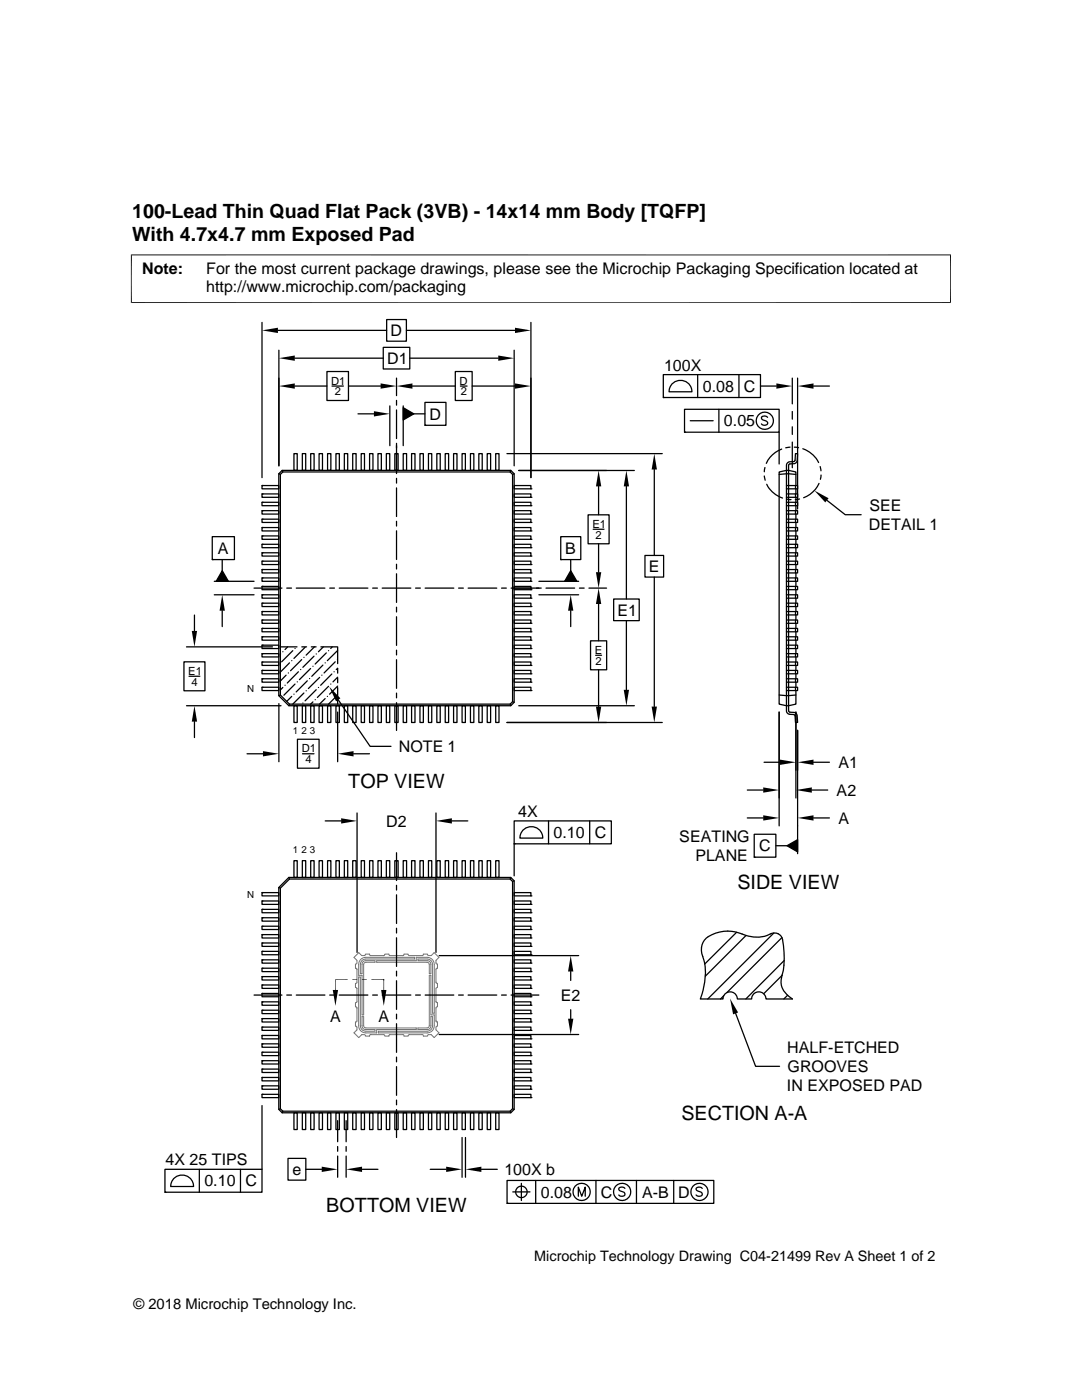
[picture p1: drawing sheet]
<svg xmlns="http://www.w3.org/2000/svg" width="216mm" height="279mm" viewBox="0 0 216 279" stroke-linecap="round" stroke-linejoin="round" font-family="sans-serif">
<g fill="none" stroke="#000" stroke-width=".25">
<path d="M52.3 64.3v31M55.5 65.9h21.7M55.6 69.9v23.1M58.8 77h6.4M58.8 71.5h17.7M65.2 74.1h4.3v5.8h-4.3zM66.3 77h2.2M69.5 77h6.4M76.5 69.3h5.3v4.3h-5.3zM77.2 63.8h3.9v4.3h-3.9zM79.1 75.5v3.5M79.1 79.9v1"/>
<path d="M81.1 65.9h21.7M81.8 71.5h17.6M82.3 77h8.5M90.8 74.1h3.4v5.8h-3.4zM91.9 77h1.3M94.2 77h8.6M102.6 69.9v23.1M105.9 64.3v31M132.4 74.8h19.3v4.5h-19.3zM132.4 79.3h.1M134.3 76.5a2.29 2.29 0 0 1 2.4-.4 2.29 2.29 0 0 1 1.4 2.1h-4.6l.3-1.2zM139.2 74.8v4.5"/>
<path d="M147.4 74.8v4.5M151.7 77h3.2M158.1 75.5v5.1M159.2 75.5v26.1M162.3 77h3.2M52.3 96.9h3.3v.7h-3.3zM52.3 96.9h.1M52.3 98.6h3.3v.7h-3.3zM52.3 98.6h.1M55.6 94.6l.3 .1M56.3 93.9l.1 .3M56.3 93.9h45.6l.7 .7v45.6l-.7 .6h-44.3l-2-2v-44.2z"/>
<path d="M56.4 94.2h45.4l.5 .5v45.3l-.5 .5h-44l-1.9-1.8v-44zM58.7 90.5h.6v3.4h-.6zM60.3 90.5h.7v3.4h-.7zM62 90.5h.7v3.4h-.7zM63.7 90.5h.6v3.4h-.6zM65.4 90.5h.6v3.4h-.6zM67 90.5h.7v3.4h-.7zM68.7 90.5h.7v3.4h-.7zM70.4 90.5h.7v3.4h-.7zM71.4 82.6h3.2M72.1 90.5h.6v3.4h-.6zM73.7 90.5h.7v3.4h-.7z"/>
<path d="M75.4 90.5h.7v3.4h-.7zM77.1 90.5h.7v3.4h-.7zM77.8 81v7.9M78.8 90.5h.6v3.4h-.6zM79.1 95.5v.9M79.1 97.4v5.7M79.1 81.8v5.7M79.1 88.5v6M80.5 81.4l2.1 1.2-2.1 1.2zM80.5 81v7.9M80.5 90.5h.6v3.4h-.6zM82.1 90.5h.7v3.4h-.7z"/>
<path d="M82.6 82.6h2.2M83.8 90.5h.7v3.4h-.7zM84.8 80.3h4.2v4.6h-4.2zM84.8 84.9h.1M85.5 90.5h.6v3.4h-.6zM87.2 90.5h.6v3.4h-.6zM88.8 90.5h.7v3.4h-.7zM90.5 90.5h.7v3.4h-.7zM92.2 90.5h.7v3.4h-.7zM93.9 90.5h.7v3.4h-.7zM95.5 90.5h.7v3.4h-.7zM97.2 90.5h.7v3.4h-.7z"/>
<path d="M98.9 90.5h.7v3.4h-.7zM101.2 90.5h30.9M101.9 93.9l-.1 .3M102.6 94.6l-.3 .1M102.6 98.6h3.3v.7h-3.3zM102.6 96.9h3.3v.7h-3.3zM103.5 93.9h23.1M105.9 99.3h.1M105.9 97.6h.1M119.4 97.1v5.6M125 97.1v22.4M130.6 93.7v17.1"/>
<path d="M136.6 81.7h18.9v4.6h-18.9zM136.6 86.3h.1M137.7 84h4.6M143.4 81.7v4.6M152.5 95l.2 .8M152.6 93.3l-.1 .8M153 96.6a5.5 5.5 0 0 0 3.1 2.8M153.2 83.3a.72 .72 0 0 0-1.3 .1l.2 .3a1.24 1.24 0 0 1 1.1 .8 .75 .75 0 0 1-1.3 .1M155.5 94.7l1.4-.1 1.9 .1M155.5 86.3v6.3M156 89.6a5.5 5.5 0 0 0-3.1 2.9M156.9 98.6h2.3v.7h-2.3"/>
<path d="M156.9 96.9h2.3v.7h-2.3M157 99.6l.8 .1M157.6 89.2l-.8 .2M158.1 82.1v1.6M158.1 85.2v1.5M158.1 88.2v5.1M158.5 89.2l.8 .1M158.7 96.9v.7M158.7 98.6v.7M158.7 90.5l.5 .1-.1 1.3a.71 .71 0 0 1-.7 .6l-.8 .1-.2 .3v49l.2 .2 .8 .1a.72 .72 0 0 1 .7 .6l.1 1.4h-.5l-.1-1.5-.2-.1-1-.1-.3-.2-.2-.4v-49l.2-.4 .3-.3 1-.1 .2-.1zM158.8 97.6v1M158.8 99.3v.9"/>
<path d="M158.8 96.9v-2.7l-1.4-.3-1.9 .3v46.3l1.4 .3 1.9-.3v-2.7M159.5 99.6l-.8 .1M160.2 89.6a5.6 5.6 0 0 1 3.1 2.7M163.4 96.5a5.6 5.6 0 0 1-3 2.8M163.7 93.1l.1 .9M163.8 94.8l-.1 .9M165 99.8l3.7 2.9h3.1M42.4 107.1h4.4v4.6h-4.4zM42.4 111.7h.1M42.8 118.7h7.9M42.8 116h7.9M44.3 111.7v2.2"/>
<path d="M44.3 113.9l1.3 2.1h-2.5zM50.7 117.4h5.6M52.3 100.2h3.3v.7h-3.3zM52.3 100.2h.1M52.3 101.9h3.3v.7h-3.3zM52.3 101.9h.1M52.3 103.6h3.3v.7h-3.3zM52.3 103.6h.1M52.3 105.3h3.3v.7h-3.3zM52.3 105.3h.1M52.3 107h3.3v.6h-3.3zM52.3 107h.1"/>
<path d="M52.3 108.6h3.3v.7h-3.3zM52.3 108.6h.1M52.3 110.3h3.3v.7h-3.3zM52.3 110.3h.1M52.3 112h3.3v.7h-3.3zM52.3 112h.1M52.3 113.7h3.3v.6h-3.3zM52.3 113.7h.1M52.3 115.3h3.3v.7h-3.3zM52.3 115.3h.1M52.3 117h3.3v.7h-3.3zM52.3 117h.1"/>
<path d="M52.3 118.7h3.3v.7h-3.3zM52.3 118.7h.1M57.2 117.4h1M59.1 117.4h5.7M65.8 117.4h.9M67.7 117.4h5.7M74.4 117.4h.9M76.3 117.4h5.7M79.1 104v1M79.1 105.9v5.8M79.1 112.6v1M79.1 114.5v5.7"/>
<path d="M82.9 117.4h1M84.8 117.4h5.8M91.5 117.4h1M93.4 117.4h5.7M100.1 117.4h.9M102.6 118.7h3.3v.7h-3.3zM102.6 117h3.3v.7h-3.3zM102.6 115.3h3.3v.7h-3.3zM102.6 113.7h3.3v.6h-3.3zM102.6 112h3.3v.7h-3.3zM102.6 110.3h3.3v.7h-3.3zM102.6 108.6h3.3v.7h-3.3z"/>
<path d="M102.6 107h3.3v.6h-3.3zM102.6 105.3h3.3v.7h-3.3zM102.6 103.6h3.3v.7h-3.3zM102.6 101.9h3.3v.7h-3.3zM102.6 100.2h3.3v.7h-3.3zM105.9 119.4h.1M105.9 117.7h.1M105.9 116h.1M105.9 114.3h.1M105.9 112.7h.1M105.9 111h.1M105.9 109.3h.1"/>
<path d="M105.9 107.6h.1M105.9 106h.1M105.9 104.3h.1M105.9 102.6h.1M105.9 100.9h.1M107.5 118.7h8M107.5 116h8M108 117.4h-6M108.9 117.4h5.8M111.9 107.1h4v4.6h-4zM111.9 111.7h.1M113.9 113.9l1.2 2.1h-2.4z"/>
<path d="M113.9 111.7v2.2M115.6 117.4h1M117.3 102.7h4.2v5.8h-4.2zM117.5 117.4h3.5M118.4 105.6h2.1M119.4 108.5v5.7M122.4 119.5h5.2v4.4h-5.2zM128.7 110.8h3.7v4.4h-3.7zM130.6 115.2v25.8M156.9 118.7h2.3v.7h-2.3M156.9 117h2.3v.7h-2.3M156.9 115.3h2.3v.7h-2.3"/>
<path d="M156.9 113.7h2.3v.6h-2.3M156.9 112h2.3v.7h-2.3M156.9 110.3h2.3v.7h-2.3M156.9 108.6h2.3v.7h-2.3M156.9 107h2.3v.6h-2.3M156.9 105.3h2.3v.7h-2.3M156.9 103.6h2.3v.7h-2.3M156.9 101.9h2.3v.7h-2.3M156.9 100.2h2.3v.7h-2.3M158.7 100.2v.7M158.7 101.9v.7M158.7 103.6v.7"/>
<path d="M158.7 105.3v.7M158.7 107v.6M158.7 108.6v.7M158.7 110.3v.7M158.7 112v.7M158.7 113.7v.6M158.7 115.3v.7M158.7 117v.7M158.7 118.7v.7M158.8 100.9v1M158.8 102.6v1M158.8 104.3v1"/>
<path d="M158.8 106v1M158.8 107.6v1M158.8 109.3v1M158.8 111v1M158.8 112.7v1M158.8 114.3v1M158.8 116v1M158.8 117.7v1M158.8 119.4v1M36.7 132.1h4.2v5.8h-4.2zM37.2 129.1h17.2M37.7 135h2.2"/>
<path d="M38.8 122.7v3.2M44.3 121.9v3.2M52.3 120.4h3.3v.7h-3.3zM52.3 120.4h.1M52.3 122h3.3v.7h-3.3zM52.3 122h.1M52.3 123.7h3.3v.7h-3.3zM52.3 123.7h.1M52.3 125.4h3.3v.7h-3.3zM52.3 125.4h.1M52.3 127.1h3.3v.7h-3.3zM52.3 127.1h.1"/>
<path d="M52.3 128.8h3.3v.6h-3.3zM52.3 128.8h.1M52.3 130.5h3.3v.6h-3.3zM52.3 130.5h.1M52.3 132.1h3.3v.7h-3.3zM52.3 132.1h.1M52.3 133.8h3.3v.7h-3.3zM52.3 133.8h.1M52.3 135.5h3.3v.6h-3.3zM52.3 135.5h.1M52.3 137.2h3.3v.6h-3.3zM52.3 137.2h.1"/>
<path d="M55.9 129.1h3.4M55.9 138.7l-.3 .1M56 130.5l-.1 .1M56.4 137.2l-.5 .5M56.4 130.1h.1M56.9 136.8h.1M57.1 134.7l-1.2 1.2M57.4 129.1l-.5 .5M57.5 134.3h.1M57.8 132.3l-1.9 1.8M58.2 139l-1 1M58.2 131.8h.1"/>
<path d="M58.4 129.9l-2.2 2.2M58.7 138.5h.1M58.9 136.5l-2.3 2.2M58.9 129.4h.1M59.3 136.1h.1M59.5 134.1l-2.2 2.2M60 133.6h.1M60.2 131.6l-2.2 2.3M60.2 129.1h1M60.6 138.3l-2.2 2.2M60.6 131.2h.1M60.9 129.2l-2.2 2.2"/>
<path d="M61.1 137.9h.1M61.3 135.9l-2.2 2.2M61.8 135.4h.1M62 133.4l-2.2 2.2M62.1 129.1h1M62.4 133h.1M62.7 131l-2.3 2.2M62.7 129.1l-1.6 1.6M62.9 139.6h.1M63.1 137.6l-2.2 2.3M63.1 130.5h.1M63.5 137.2h.1"/>
<path d="M63.8 135.2l-2.3 2.2M64 129.1h3.4v3.3M64.2 134.7h.1M64.4 132.7l-2.2 2.3M64.5 129.1l-1 1M64.9 139.4l-1.1 1.1M64.9 132.3h.1M65.1 130.3l-2.2 2.2M65.3 139h.1M65.6 137l-2.3 2.2M65.6 129.9h.1M66 136.5h.1"/>
<path d="M66.2 134.5l-2.2 2.3M66.3 129.1l-.3 .3M66.7 134.1h.1M66.9 132.1l-2.2 2.2M67.1 133.6l.3-.2v.9M67.3 138.7l-1.7 1.8M67.3 131.6h.1M67.4 135.3v.9M67.4 137.2v3.3M67.4 135.1l-1 1M67.4 136.9l-1.6 1.6M67.4 129.8l-2.1 2"/>
<path d="M67.5 139.7l6.4 9.2h4.1M79.1 121.2v.9M79.1 123.1v5.7M79.1 129.8v.9M79.1 131.7v5.7M79.1 138.3v1M102.6 137.2h3.3v.6h-3.3zM102.6 135.5h3.3v.6h-3.3zM102.6 133.8h3.3v.7h-3.3zM102.6 132.1h3.3v.7h-3.3zM102.6 130.5h3.3v.6h-3.3zM102.6 128.8h3.3v.6h-3.3z"/>
<path d="M102.6 127.1h3.3v.7h-3.3zM102.6 125.4h3.3v.7h-3.3zM102.6 123.7h3.3v.7h-3.3zM102.6 122h3.3v.7h-3.3zM102.6 120.4h3.3v.7h-3.3zM105.9 137.8h.1M105.9 136.1h.1M105.9 134.5h.1M105.9 132.8h.1M105.9 131.1h.1M105.9 129.4h.1M105.9 127.8h.1"/>
<path d="M105.9 126.1h.1M105.9 124.4h.1M105.9 122.7h.1M105.9 121.1h.1M113.9 121.9v3.2M117.8 127.9h3.3v5.8h-3.3zM118.9 130.8h1.1M119.4 120.5v7.4M119.4 133.7v7.3M125 123.9v13.8M155.5 138.7l1.4 .1 1.9-.1M156.9 137.2h2.3v.6h-2.3"/>
<path d="M156.9 135.5h2.3v.6h-2.3M156.9 133.8h2.3v.7h-2.3M156.9 132.1h2.3v.7h-2.3M156.9 130.5h2.3v.6h-2.3M156.9 128.8h2.3v.6h-2.3M156.9 127.1h2.3v.7h-2.3M156.9 125.4h2.3v.7h-2.3M156.9 123.7h2.3v.7h-2.3M156.9 122h2.3v.7h-2.3M156.9 120.4h2.3v.7h-2.3M158.7 120.4v.7M158.7 122v.7"/>
<path d="M158.7 123.7v.7M158.7 125.4v.7M158.7 127.1v.7M158.7 128.8v.6M158.7 130.5v.6M158.7 132.1v.7M158.7 133.8v.7M158.7 135.5v.6M158.7 137.2v.6M158.8 121.1v.9M158.8 122.7v1M158.8 124.4v1"/>
<path d="M158.8 126.1v1M158.8 127.8v1M158.8 129.4v1.1M158.8 131.1v1M158.8 132.8v1M158.8 134.5v1M158.8 136.1v1.1M37.2 140.8h18.9M38.8 144v3.2M49.3 150.4h3.2M55.6 140.4v11.6M57.8 140.5l-.2 .3"/>
<path d="M58.7 140.8h.6v3.4h-.6zM59.4 147.5h4.3v5.8h-4.3zM60.3 140.8h.7v3.4h-.7zM60.4 150.4h2.3M60.4 140.3h.1M62 140.8h.7v3.4h-.7zM62.4 140.1l-.4 .4M63.7 140.8h.6v3.4h-.6zM65.4 140.8h.6v3.4h-.6zM67 140.8h.7v3.4h-.7zM67.4 142.1v9.9M68.7 140.8h.7v3.4h-.7z"/>
<path d="M70.4 140.8h.7v3.4h-.7zM70.5 150.4h3.2M72.1 140.8h.6v3.4h-.6zM73.7 140.8h.7v3.4h-.7zM75.4 140.8h.7v3.4h-.7zM77.1 140.8h.7v3.4h-.7zM78.8 140.8h.6v3.4h-.6zM79.1 140.2v5.6M80.5 140.8h.6v3.4h-.6zM82.1 140.8h.7v3.4h-.7zM83.8 140.8h.7v3.4h-.7zM85.5 140.8h.6v3.4h-.6z"/>
<path d="M87.2 140.8h.6v3.4h-.6zM88.8 140.8h.7v3.4h-.7zM90.5 140.8h.7v3.4h-.7zM92.2 140.8h.7v3.4h-.7zM93.9 140.8h.7v3.4h-.7zM95.5 140.8h.7v3.4h-.7zM97.2 140.8h.7v3.4h-.7zM98.9 140.8h.7v3.4h-.7zM101.2 144.2h30.9M101.8 140.5l.1 .3M102.3 140l.3 .2M103.5 140.8h23.1"/>
<path d="M149.1 157.7h3.2M152.5 152.1h3.1M155.5 142.1v22.7M158.8 142.1v17.2M159.2 145.8v24.6M162 157.7h3.2M162.3 152.1h3.2M52.3 178.1h3.3v.7h-3.3zM52.3 178.1h.1M52.3 179.8h3.3v.7h-3.3zM52.3 179.8h.1M55.6 177.1l.3 .1"/>
<path d="M57.6 175.1h44.3l.7 .7v45.6l-.7 .7h-45.6l-.7-.7v-44.3zM57.6 175.1l.2 .3M57.8 175.4h44l.5 .5v45.4l-.5 .5h-45.4l-.5-.5v-44.1zM58.7 171.8h.6v3.3h-.6zM60.3 171.8h.7v3.3h-.7zM62 171.8h.7v3.3h-.7zM63.7 171.8h.6v3.3h-.6zM64.9 163.8h3.2M65.4 171.8h.6v3.3h-.6zM67 171.8h.7v3.3h-.7zM68.7 171.8h.7v3.3h-.7zM70.4 171.8h.7v3.3h-.7z"/>
<path d="M71.2 162.2v27.9M72.1 171.8h.6v3.3h-.6zM73.7 171.8h.7v3.3h-.7zM75.4 171.8h.7v3.3h-.7zM77.1 171.8h.7v3.3h-.7zM78.8 171.8h.6v3.3h-.6zM79.1 170.2v5.5M79.1 176.7v.9M79.1 178.6v5.7M80.5 171.8h.6v3.3h-.6zM82.1 171.8h.7v3.3h-.7zM83.8 171.8h.7v3.3h-.7z"/>
<path d="M85.5 171.8h.6v3.3h-.6zM87 162.2v27.9M87.2 171.8h.6v3.3h-.6zM88.8 171.8h.7v3.3h-.7zM90.2 163.8h3.1M90.5 171.8h.7v3.3h-.7zM92.2 171.8h.7v3.3h-.7zM93.9 171.8h.7v3.3h-.7zM95.5 171.8h.7v3.3h-.7zM97.2 171.8h.7v3.3h-.7zM98.9 171.8h.7v3.3h-.7zM101.9 175.1l-.1 .3"/>
<path d="M102.6 175.8l-.3 .1M102.6 179.8h3.3v.7h-3.3zM102.6 178.1h3.3v.7h-3.3zM102.6 163.8h19.4v4.6h-19.4zM102.6 168.4h.1M102.6 168.4v6.4M104.5 165.5a2.29 2.29 0 0 1 2.5-.3 2.29 2.29 0 0 1 1.3 2.1h-4.6l.4-1.2zM105.9 178.8h.1M109.5 163.8v4.6M117.7 163.8v4.6M149.1 163.2h3.2M150.5 166.5h4.3v4.6h-4.3z"/>
<path d="M150.5 171.1h.1M154.8 168.8h2.2M157 168.8l2.2-1.2v2.4zM162.3 163.2h3.2M50.7 198.6h5.6M52.3 181.5h3.3v.7h-3.3zM52.3 181.5h.1M52.3 183.2h3.3v.6h-3.3zM52.3 183.2h.1M52.3 184.8h3.3v.7h-3.3zM52.3 184.8h.1M52.3 186.5h3.3v.7h-3.3z"/>
<path d="M52.3 186.5h.1M52.3 188.2h3.3v.7h-3.3zM52.3 188.2h.1M52.3 189.9h3.3v.6h-3.3zM52.3 189.9h.1M52.3 191.6h3.3v.6h-3.3zM52.3 191.6h.1M52.3 193.2h3.3v.7h-3.3zM52.3 193.2h.1M52.3 194.9h3.3v.7h-3.3zM52.3 194.9h.1M52.3 196.6h3.3v.7h-3.3z"/>
<path d="M52.3 196.6h.1M52.3 198.3h3.3v.6h-3.3zM52.3 198.3h.1M52.3 199.9h3.3v.7h-3.3zM52.3 199.9h.1M57.2 198.6h1M59.1 198.6h5.7M65.8 198.6h.9M67.7 198.6h5.7M74.4 198.6h.9M76.3 198.6h5.7M79.1 185.3v.9"/>
<path d="M79.1 187.2v5.7M79.1 193.8v1M79.1 195.7v5.7M82.9 198.6h1M84.8 198.6h5.8M87.6 190.7h27.9M91.5 198.6h1M93.4 198.6h5.7M100.1 198.6h.9M102 198.6h5.5M102.6 199.9h3.3v.7h-3.3zM102.6 198.3h3.3v.6h-3.3z"/>
<path d="M102.6 196.6h3.3v.7h-3.3zM102.6 194.9h3.3v.7h-3.3zM102.6 193.2h3.3v.7h-3.3zM102.6 191.6h3.3v.6h-3.3zM102.6 189.9h3.3v.6h-3.3zM102.6 188.2h3.3v.7h-3.3zM102.6 186.5h3.3v.7h-3.3zM102.6 184.8h3.3v.7h-3.3zM102.6 183.2h3.3v.6h-3.3zM102.6 181.5h3.3v.7h-3.3zM105.9 198.9h.1M105.9 197.3h.1"/>
<path d="M105.9 195.6h.1M105.9 193.9h.1M105.9 192.2h.1M105.9 190.5h.1M105.9 188.9h.1M105.9 187.2h.1M105.9 185.5h.1M105.9 183.8h.1M105.9 182.2h.1M105.9 180.5h.1M113.9 193.9v1.8M140.9 187.2a7.5 7.5 0 0 1 7.9-.5 6.6 6.6 0 0 0 5.3-.5 1.62 1.62 0 0 1 2 1.3 18.9 18.9 0 0 1-.3 8.4 4 4 0 0 0 2.3 3.5h-5.3a1.43 1.43 0 0 0-1.4-1.5 1.43 1.43 0 0 0-1.4 1.5h-2.9a1.43 1.43 0 0 0-1.4-1.5 1.43 1.43 0 0 0-1.4 1.5h-4.6a12.8 12.8 0 0 0 .3-9.1 3.2 3.2 0 0 1 .9-3.1z"/>
<path d="M144.4 198.7l-.6 .7M147 186.1l-6.4 6.3M148.9 186.7l-8.2 8.1M154.4 186.2l-13.2 13.2M156 187.1l-11 11M156 194.7l-3.6 3.6M156.5 191.7l-7.7 7.7M157.2 198.6l-.8 .8M52.3 201.6h3.3v.7h-3.3zM52.3 201.6h.1M52.3 203.3h3.3v.7h-3.3zM52.3 203.3h.1"/>
<path d="M52.3 205h3.3v.6h-3.3zM52.3 205h.1M52.3 206.7h3.3v.6h-3.3zM52.3 206.7h.1M52.3 208.3h3.3v.7h-3.3zM52.3 208.3h.1M52.3 210h3.3v.7h-3.3zM52.3 210h.1M52.3 211.7h3.3v.6h-3.3zM52.3 211.7h.1M52.3 213.4h3.3v.6h-3.3zM52.3 213.4h.1"/>
<path d="M52.3 215h3.3v.7h-3.3zM52.3 215h.1M52.3 216.7h3.3v.7h-3.3zM52.3 216.7h.1M52.3 218.4h3.3v.7h-3.3zM52.3 218.4h.1M79.1 202.4v.9M79.1 204.3v5.7M79.1 211v.9M79.1 212.9v5.7M79.1 219.5v1M87.6 206.5h27.9"/>
<path d="M102.6 218.4h3.3v.7h-3.3zM102.6 216.7h3.3v.7h-3.3zM102.6 215h3.3v.7h-3.3zM102.6 213.4h3.3v.6h-3.3zM102.6 211.7h3.3v.6h-3.3zM102.6 210h3.3v.7h-3.3zM102.6 208.3h3.3v.7h-3.3zM102.6 206.7h3.3v.6h-3.3zM102.6 205h3.3v.6h-3.3zM102.6 203.3h3.3v.7h-3.3zM102.6 201.6h3.3v.7h-3.3zM105.9 219.1h.1"/>
<path d="M105.9 217.4h.1M105.9 215.7h.1M105.9 214h.1M105.9 212.3h.1M105.9 210.7h.1M105.9 209h.1M105.9 207.3h.1M105.9 205.6h.1M105.9 204h.1M105.9 202.3h.1M105.9 200.6h.1M113.9 201.5v1.8"/>
<path d="M146.8 202.2l4 10.6h4.8M32.9 233.4h19.4v4.5h-19.4zM32.9 237.9h.1M34.8 235.1a2.3 2.3 0 0 1 2.5-.4 2.3 2.3 0 0 1 1.3 2.1h-4.5l.3-1.2zM39.8 233.4v4.5M48 233.4v4.5M52.3 220.6v12.8M55.9 221.3l-.3 .1M56.4 221.8l-.1 .3M57.5 231.2h3.5v4.3h-3.5zM58.7 222.1h.6v3.3h-.6zM60.3 222.1h.7v3.3h-.7z"/>
<path d="M61 233.4h3.2M62 222.1h.7v3.3h-.7zM63.7 222.1h.6v3.3h-.6zM65.4 222.1h.6v3.3h-.6zM67 222.1h.7v3.3h-.7zM67.4 223.6v4.3M67.4 228.8v1M67.4 230.7v4.2M68.7 222.1h.7v3.3h-.7zM69.1 223.6v4.3M69.1 228.8v1M69.1 230.7v4.2"/>
<path d="M70.4 222.1h.7v3.3h-.7zM72.1 222.1h.6v3.3h-.6zM72.2 233.4h3.2M73.7 222.1h.7v3.3h-.7zM75.4 222.1h.7v3.3h-.7zM77.1 222.1h.7v3.3h-.7zM78.8 222.1h.6v3.3h-.6zM79.1 221.4v5.6M80.5 222.1h.6v3.3h-.6zM82.1 222.1h.7v3.3h-.7zM83.8 222.1h.7v3.3h-.7zM85.5 222.1h.6v3.3h-.6z"/>
<path d="M85.9 233.4h3.1M87.2 222.1h.6v3.3h-.6zM88.8 222.1h.7v3.3h-.7zM90.5 222.1h.7v3.3h-.7zM92.2 222.1h.7v3.3h-.7zM92.2 227v7.9M92.9 227v7.9M93.9 222.1h.7v3.3h-.7zM95.5 222.1h.7v3.3h-.7zM96.1 233.4h3.1M97.2 222.1h.7v3.3h-.7zM98.9 222.1h.7v3.3h-.7z"/>
<path d="M101.2 235.6h41.2v4.6h-41.2zM101.8 221.8l.1 .3M102.3 221.3l.3 .1M102.3 237.9h3.4M104 236.2v3.4M106.9 235.6v4.6M115.4 238.7v-1.8l.7 1.8 .7-1.8v1.8M118.9 235.6v4.6M124.7 237.2a.72 .72 0 0 0-1.2 .1l.1 .3 .7 .3a.44 .44 0 0 1 .4 .3 .44 .44 0 0 1-.2 .5 .88 .88 0 0 1-1-.2M127 235.6v4.6M134.4 235.6v4.6M140.1 237.2a.7 .7 0 0 0-1.2 .1l.2 .3 .7 .3a.44 .44 0 0 1 .3 .3 .44 .44 0 0 1-.1 .5 .88 .88 0 0 1-1.1-.2"/>
<path d="M101.2 240.2h.1"/>
<circle cx="152.6" cy="84" r="1.72"/>
<circle cx="104" cy="237.9" r="1.14"/>
<circle cx="116.1" cy="237.9" r="1.71"/>
<circle cx="124.1" cy="237.9" r="1.71"/>
<circle cx="139.6" cy="237.9" r="1.71"/>
</g>
<g fill="none" stroke="#727272" stroke-width=".2">
<path d="M71.2 197.3h.1M71.2 193.4h.1M71.2 193.4v2.6l-.3 .3v.8l.3 .2M71.2 197.3v2.6l-.3 .2v.8l.3 .3M71.6 195h.3v10a1.07 1.07 0 0 0 1.1 .8h1.8v-.3h-1.8a.71 .71 0 0 1-.8-.8v-1.8h.4v1.8l.1 .3 .3 .1h10.1v.4h-7.9v.6h-2.2a1.42 1.42 0 0 1-1.4-1.4zM72 191.5l1-.4h9.7v.3h-10a1.07 1.07 0 0 0-.8 1.1v1.8h.3v-1.8a.71 .71 0 0 1 .8-.8h1.8v.3h-1.8l-.3 .2-.1 .3v10h-.4v-7.9h-.6v-2.1zM75.2 191.7h7.9v-.6h2.1a1.42 1.42 0 0 1 1.5 1.4v9.7h-.4v-10a1.07 1.07 0 0 0-1.1-.8h-1.8v.3h1.8a.71 .71 0 0 1 .8 .8v1.8h-.3v-1.8l-.2-.3-.3-.2h-10zM76.5 190.7l.3-.3h.8l.2 .3h2.6l.2-.3h.8l.3 .3h2.6M76.6 190.7h-2.6l-.3-.3h-.8l-.1 .3h-.6l-.6-.6-1 1 .6 .6v.6l-.3 .1v.8l.3 .2M84.3 190.7l.2-.3h.8l.1 .3h.6l.6-.6 1 1-.6 .6v.6l.3 .1v.8l-.3 .2v2.6M85.7 194.6h.3v7.9h.7v2.2a1.42 1.42 0 0 1-1.5 1.4h-9.7v-.3h10a1.07 1.07 0 0 0 .8-1.1v-1.8h-.3v1.8a.71 .71 0 0 1-.8 .8h-1.8v-.4h1.8l.3-.1 .2-.3zM87 199.9l.3 .2v.8l-.3 .3v2.6"/>
<path d="M87 196l.3 .3v.8l-.3 .2v2.6M87 199.9h.1M87 196h.1M71.2 201.2h.1M71.2 201.2v2.6l-.3 .2v.8l.3 .1v.6l-.6 .6 1 1 .6-.6h.6l.1 .3h.8l.3-.3h2.5l.3 .3h.8l.2-.3h2.6l.2 .3h.8l.3-.3h2.6l.2 .3h.8l.1-.3h.6l.6 .6 1-1-.6-.6v-.6l.3-.1v-.8l-.3-.2M87 203.8h.1"/>
</g>
<g fill="#000">
<path d="M52.3 65.9l3.2-.5v1.1zM55.6 71.5l3.2-.5v1zM55.6 77l3.2-.5v1.1zM75.9 76.5l3.2 .5-3.2 .6zM79.1 77l3.2-.5v1.1zM99.4 71l3.2 .5-3.2 .5zM102.8 65.4l3.1 .5-3.1 .6zM102.8 76.5l3.1 .5-3.1 .6zM154.9 76.5l3.2 .5-3.2 .6zM159.2 77l3.1-.5v1.1zM74.6 82.1l3.2 .5-3.2 .5zM80.5 81.4l2.1 1.2-2.1 1.2z"/>
<path d="M119.4 93.9l.6 3.2h-1.1zM125 93.9l.5 3.2h-1zM130.6 90.5l.5 3.2h-1.1zM44.3 113.9l1.3 2.1h-2.5zM113.9 113.9l1.2 2.1h-2.4zM118.9 114.2h1.1l-.6 3.2zM162.5 97.9l2.8 1.5-.6 .9zM38.3 125.9h1l-.5 3.2zM44.3 118.7l.6 3.2h-1.1zM65.7 137.1l2.2 2.3-.8 .6zM113.9 118.7l.5 3.2h-1.1zM119.4 117.4l.6 3.1h-1.1z"/>
<path d="M124.5 137.7h1l-.5 3.1zM38.8 140.8l.5 3.2h-1zM52.5 149.9l3.1 .5-3.1 .6zM67.4 150.4l3.1-.5v1.1zM118.9 141h1.1l-.6 3.2zM130 141h1.1l-.5 3.2zM152.3 157.1l3.2 .6-3.2 .5zM155.6 151.6l3.2 .5-3.2 .6zM158.8 157.7l3.2-.6v1.1zM159.2 152.1l3.1-.5v1.1zM68.1 163.3l3.1 .5-3.1 .6zM87 163.8l3.2-.5v1.1z"/>
<path d="M152.3 162.7l3.2 .5-3.2 .6zM157 168.8l2.2-1.2v2.4zM159.2 163.2l3.1-.5v1.1zM70.3 195.5h1l-1 .1zM70.3 195.6l1-.1v.1zM72.2 195.5h1l-1 .1zM72.2 195.6l1-.1v.1zM76.1 197.6h1l-.5 3.1zM113.9 190.7l.5 3.2h-1.1zM66.4 197.6h1.1l-.6 3.1zM113.3 203.3h1.1l-.5 3.2zM145.7 199.3l1.6 2.8-1 .3z"/>
<path d="M64.2 232.8l3.2 .6-3.2 .5zM69.1 233.4l3.1-.6v1.1zM89 232.8l3.2 .6-3.2 .5zM92.9 233.4l3.2-.6v1.1z"/>
</g>
<path d="M26.1 50.9h163.7M26.2 50.8v9.7M189.7 50.8v9.7M26.1 60.4h163.7M69.4 195.5h-2.5v2.1M74.1 195.5h2.5M76.6 195.5v2.1" fill="none" stroke="#000" stroke-width=".2"/>
<g font-size="3.9">
<text x="26.4" y="43.5">100-Lead Thin Quad Flat Pack (3VB) - 14x14 mm Body [TQFP]</text>
<text x="26.4" y="48">With 4.7x4.7 mm Exposed Pad</text>
<text x="69.5" y="157.3">TOP VIEW</text>
<text x="147.1" y="177.4">SIDE VIEW</text>
<text x="136" y="223.4">SECTION A-A</text>
<text x="65.1" y="241.9">BOTTOM VIEW</text>
</g>
<g font-size="3.2">
<text x="28.4" y="54.6">Note:</text>
<text x="41.1" y="58.3">http://www.microchip.com/packaging</text>
<text x="41.1" y="54.6">For the most current package drawings, please see the Microchip Packaging Specification located at</text>
<text x="77.9" y="67.1">D</text>
<text x="77.3" y="72.6">D1</text>
<text x="132.5" y="74">100X</text>
<text x="85.7" y="83.7">D</text>
<text x="140.2" y="78.2">0.08</text>
<text x="148.4" y="78.2">C</text>
<text x="144.5" y="85.1">0.05</text>
<text x="173.5" y="102">SEE</text>
<text x="173.4" y="105.8">DETAIL 1</text>
<text x="43.5" y="110.5">A</text>
<text x="112.8" y="110.5">B</text>
<text x="129.5" y="114.2">E</text>
<text x="123.2" y="122.9">E1</text>
<text x="79.6" y="150.1">NOTE 1</text>
<text x="167.3" y="153.3">A1</text>
<text x="166.9" y="158.8">A2</text>
<text x="77" y="165">D2</text>
<text x="103.4" y="163">4X</text>
<text x="110.5" y="167.2">0.10</text>
<text x="118.7" y="167.3">C</text>
<text x="167.3" y="164.4">A</text>
<text x="135.6" y="168.1">SEATING</text>
<text x="138.7" y="171.8">PLANE</text>
<text x="151.5" y="169.9">C</text>
<text x="65.9" y="204">A</text>
<text x="75.5" y="204">A</text>
<text x="111.9" y="199.7">E2</text>
<text x="157.1" y="210.1">HALF-ETCHED</text>
<text x="157.2" y="213.9">GROOVES</text>
<text x="157" y="217.8">IN EXPOSED PAD</text>
<text x="33" y="232.6">4X 25 TIPS</text>
<text x="40.8" y="236.8">0.10</text>
<text x="49" y="236.8">C</text>
<text x="58.4" y="234.5">e</text>
<text x="100.6" y="234.5">100X b</text>
<text x="107.9" y="239">0.08</text>
<text x="119.9" y="239">C</text>
<text x="128.1" y="239">A-B</text>
<text x="135.3" y="239">D</text>
</g>
<g font-size="2.9">
<text x="106.6" y="251.7">Microchip Technology Drawing C04-21499 Rev A Sheet 1 of 2</text>
<text x="26.6" y="261.3">© 2018 Microchip Technology Inc.</text>
</g>
<g font-size="2.2">
<text x="66.1" y="76.8">D1</text>
<text x="91.7" y="76.8">D</text>
<text x="66.8" y="78.9">2</text>
<text x="91.9" y="78.9">2</text>
<text x="118.2" y="105.4">E1</text>
<text x="118.9" y="107.5">2</text>
<text x="118.7" y="130.5">E</text>
<text x="37.5" y="134.7">E1</text>
<text x="38.2" y="136.8">4</text>
<text x="118.9" y="132.7">2</text>
<text x="60.2" y="150.2">D1</text>
<text x="60.9" y="152.3">4</text>
</g>
<g font-size="1.9">
<text x="49.3" y="138.2">N</text>
<text x="58.5" y="146.5">1</text>
<text x="60.1" y="146.5">2 3</text>
<text x="58.5" y="170.2">1 2</text>
<text x="61.8" y="170.2">3</text>
<text x="49.3" y="179.2">N</text>
</g>
</svg>
